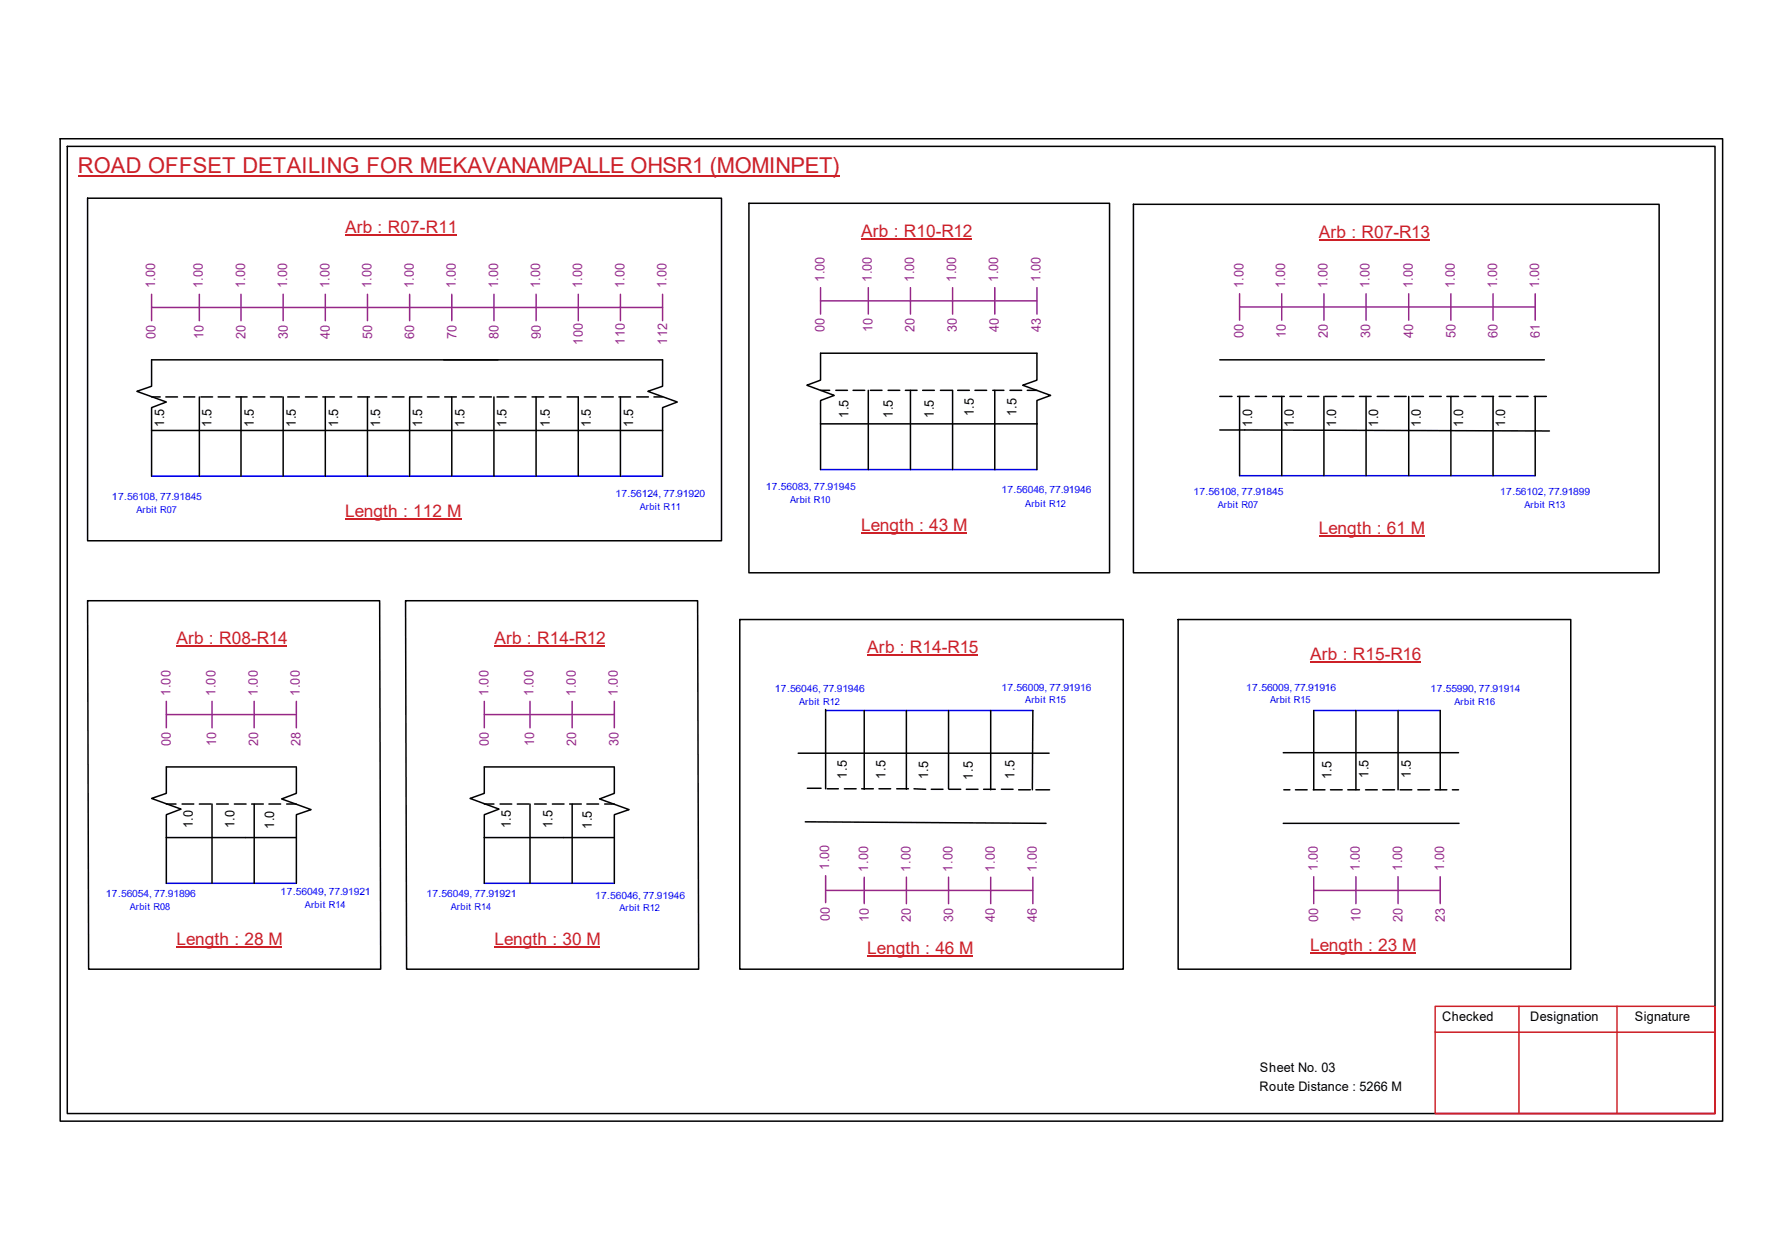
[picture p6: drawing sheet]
<svg xmlns="http://www.w3.org/2000/svg" width="297mm" height="210mm" viewBox="0 0 297 210" stroke-linecap="round" stroke-linejoin="round" font-family="sans-serif">
<g fill="none" stroke="#000" stroke-width=".25">
<path d="M10 23.1h277.1v163.7h-277.1zM11.2 24.4h274.7v161.1h-274.7zM14.6 33h105.7v57.1h-105.7zM124.8 33.9h60.2v61.5h-60.2zM188.9 34h87.7v61.4h-87.7zM203.3 59.9h54.1M25.3 71.7v-3.8l2.4-.9-4.9-1.8 2.5-.9v-4.4h85.1v4.4l-2.4 .9 4.9 1.8-2.5 .9v3.8M25.3 71.7h85.1M25.3 66.1h1.4M25.3 71.7v7.6M27.6 66.1h2M30.6 66.1h1.9"/>
<path d="M33.2 66.1v13.2M33.5 66.1h1.9M36.4 66.1h1.9M39.3 66.1h1.9M40.2 66.1v13.2M42.2 66.1h2M45.1 66.1h1.9M47.2 66.1v13.2M48 66.1h1.9M50.9 66.1h2M53.8 66.1h1.9M54.2 66.1v13.2"/>
<path d="M56.7 66.1h1.9M59.6 66.1h2M61.3 66.1v13.2M62.5 66.1h2M65.4 66.1h1.9M68.3 66.1v13.2M68.4 66.1h1.9M71.2 66.1h2M74.1 66.1h2M75.3 66.1v13.2M77.1 66.1h1.9M80 66.1h1.9"/>
<path d="M82.3 66.1v13.2M82.8 66.1h2M85.8 66.1h1.9M88.7 66.1h1.9M89.4 66.1v13.2M91.6 66.1h1.9M94.5 66.1h1.9v13.2M97.4 66.1h2M100.3 66.1h1.9M103.2 66.1h1.9M103.4 66.1v13.2M106.1 66.1h2"/>
<path d="M109 66.1h1.4M110.4 71.7v7.6M136.8 70.6v-3.9l2.3-.8-4.6-1.7 2.3-.9v-4.5h36v4.5l-2.3 .9 4.6 1.7-2.3 .8v3.9M136.8 70.6h36M136.8 65h1.5M136.8 70.6v7.6M139.3 65h2M142.2 65h1.9M144.7 65v13.2M145.1 65h1.9M148 65h2M150.9 65h2"/>
<path d="M151.8 65v13.2M153.8 65h1.9M156.8 65h1.9M158.8 65v13.2M159.6 65h2M162.5 65h2M165.5 65h1.8M165.8 65v13.2M168.4 65h1.9M171.2 65h1.6M172.8 70.6v7.6M203.3 71.6l55 .2"/>
<path d="M203.3 66h2.1M206.3 66h1.9M206.6 66v13.2M209.3 66h1.8M212.1 66h2M213.7 66v13.2M215 66h2M218 66h1.8M220.7 66v13.2M220.8 66h2M223.7 66h2M226.6 66h2"/>
<path d="M227.7 66v13.2M229.6 66h1.9M232.4 66h2M234.8 66v13.2M235.3 66h2M238.3 66h1.9M241.2 66h1.9M241.8 66v13.2M244 66h2M247 66h2M248.9 66v13.2M249.9 66h1.9"/>
<path d="M252.8 66h1.9M255.7 66h2.1M255.9 66v13.2M14.6 100.1h48.7l.2 61.4h-48.7zM67.6 100.1h48.7l.2 61.4h-48.7zM123.3 103.2h63.9v58.3h-63.9zM137.6 118.2v13.2M144.1 118.4v13.1M151.1 118.4v13.1M158.1 118.4v13M165.1 118.4v13.2M172.2 118.4l-.1 13.2"/>
<path d="M196.4 103.2h65.4v58.3h-65.4zM219 118.4v13.2M226 118.4v13.2M233 118.4v13.2M240.1 118.4v13.2M27.7 139.5h21.7M27.7 133.9h1.6M27.7 139.5v7.7M30.3 133.9h2M33.2 133.9h2M35.3 133.9v13.3M36.1 133.9h2"/>
<path d="M39.1 133.9h1.9M41.9 133.9h2M42.4 133.9v13.3M44.8 133.9h2M47.8 133.9h1.6M49.4 127.8h-21.7v4.4l-2.4 .8 4.9 1.8-2.5 .9v3.8M49.4 127.8v4.4l-2.5 .9 5 1.8-2.5 .8v3.8M49.4 139.5v7.7M80.7 139.5h21.7M80.7 133.9h1.6M80.7 139.5v7.7M83.4 133.9h1.9"/>
<path d="M86.2 133.9h2M88.3 133.9v13.3M89.1 133.9h2M92.1 133.9h1.9M95 133.9h1.9M95.4 133.9v13.3M97.8 133.9h2M100.8 133.9h1.6M102.4 127.8h-21.7v4.4l-2.3 .8 4.8 1.8-2.5 .9v3.8M102.4 127.8v4.4l-2.5 .9 5 1.8-2.5 .8v3.8M102.4 139.5v7.7M133.1 125.5h41.8"/>
<path d="M134.2 136.9l40.2 .3M134.6 131.3h2.3M137.9 131.4h1.8M140.8 131.4h1.9M143.6 131.4h2M146.5 131.4h2M149.5 131.4h1.9M152.4 131.4l1.9 .1M155.2 131.5h2M158.2 131.5h1.9M161.1 131.5h1.9M164 131.5h1.9"/>
<path d="M166.9 131.5h2M169.8 131.6h1.9M172.7 131.6h2.3M213.9 125.4h29.2M213.9 137.2h29.3M214 131.6h1M215.9 131.6h2M218.9 131.6h1.9M221.8 131.6h1.9M224.7 131.6h1.9M227.6 131.6h2M230.5 131.6h1.9"/>
<path d="M233.4 131.6h1.9M236.3 131.6h2M239.2 131.6h2M242.1 131.6h1"/>
</g>
<path d="M239.2 167.6h46.7v17.9h-46.7zM239.2 172h46.7M253.2 167.6v17.9M269.5 167.6v17.9" fill="none" stroke="#cc1f26" stroke-width=".25"/>
<path d="M13 29.3h126.9" fill="none" stroke="#cd2027" stroke-width=".25"/>
<path d="M25.3 79.3h85.1M136.8 78.2h36M206.6 79.2h49.3M137.6 118.4h34.6M219 118.4h21.1M27.7 147.2h21.7M80.7 147.2h21.7" fill="none" stroke="#00f" stroke-width=".25"/>
<g fill="none" stroke="#93278f" stroke-width=".25">
<path d="M25.3 51.2h85.1M25.3 49v4.4M33.2 49v4.4M40.2 49v4.4M47.2 49v4.4M54.2 49v4.4M61.3 49v4.4M68.3 49v4.4M75.3 49v4.4M82.3 49v4.4M89.4 49v4.4M96.4 49v4.4"/>
<path d="M103.4 49v4.4M110.4 49v4.4M136.8 50.1h36M136.8 47.9v4.4M144.7 47.9v4.4M151.8 47.9v4.4M158.8 47.9v4.4M165.8 47.9v4.4M172.8 47.9v4.4M206.6 51.1h49.3M206.6 48.9v4.4M213.7 48.9v4.4"/>
<path d="M220.7 48.9v4.4M227.7 48.9v4.4M234.8 48.9v4.4M241.8 48.9v4.4M248.9 48.9v4.4M255.9 48.9v4.4M27.7 119h21.7M27.7 116.8v4.4M35.3 116.8v4.4M42.4 116.8v4.4M49.4 116.8v4.4M80.7 119h21.7"/>
<path d="M80.7 116.8v4.4M88.3 116.8v4.4M95.4 116.8v4.4M102.4 116.8v4.4M137.6 148.3h34.6M137.6 145.9v4.5M144.1 146.1v4.4M151.1 146.1v4.4M158.1 146.1v4.4M165.1 146.1v4.4M172.2 146.1v4.4M219 148.3h21.1"/>
<path d="M219 146v4.5M226 146v4.5M233 146v4.5M240.1 146v4.5"/>
</g>
<g fill="none" stroke="#cd2027" stroke-width=".17">
<path d="M57.5 39.2h18.7M143.5 39.9h18.5M219.8 40h18.5M57.5 86.4h19.4M143.5 88.7h17.7M219.8 89.3h17.6M29.4 107.6h18.5M82.4 107.6h18.5M144.6 109.1h18.4M218.4 110.2h18.5M29.4 157.7h17.6M82.4 157.7h17.6"/>
<path d="M144.6 159.3h17.6M218.4 158.8h17.6"/>
</g>
<text font-size="3.6" fill="#cd2027" x="13" y="28.9">ROAD OFFSET DETAILING FOR MEKAVANAMPALLE OHSR1 (MOMINPET)</text>
<g font-size="2.9" fill="#cd2027">
<text x="57.5" y="38.9">Arb : R07-R11</text>
<text x="143.5" y="39.5">Arb : R10-R12</text>
<text x="219.8" y="39.7">Arb : R07-R13</text>
<text x="57.5" y="86.1">Length : 112 M</text>
<text x="143.5" y="88.4">Length : 43 M</text>
<text x="219.8" y="89">Length : 61 M</text>
<text x="29.4" y="107.3">Arb : R08-R14</text>
<text x="82.4" y="107.3">Arb : R14-R12</text>
<text x="144.6" y="108.8">Arb : R14-R15</text>
<text x="218.4" y="109.9">Arb : R15-R16</text>
<text x="29.4" y="157.4">Length : 28 M</text>
<text x="82.4" y="157.4">Length : 30 M</text>
<text x="144.6" y="158.9">Length : 46 M</text>
<text x="218.4" y="158.5">Length : 23 M</text>
</g>
<g font-size="2.2" fill="#93278f">
<text x="137.5" y="47" transform="rotate(-90 137.5 47)">1.00</text>
<text x="145.3" y="47" transform="rotate(-90 145.3 47)">1.00</text>
<text x="152.4" y="47" transform="rotate(-90 152.4 47)">1.00</text>
<text x="159.4" y="47" transform="rotate(-90 159.4 47)">1.00</text>
<text x="166.4" y="47" transform="rotate(-90 166.4 47)">1.00</text>
<text x="173.4" y="47" transform="rotate(-90 173.4 47)">1.00</text>
<text x="25.9" y="48" transform="rotate(-90 25.9 48)">1.00</text>
<text x="33.8" y="48" transform="rotate(-90 33.8 48)">1.00</text>
<text x="40.8" y="48" transform="rotate(-90 40.8 48)">1.00</text>
<text x="47.9" y="48" transform="rotate(-90 47.9 48)">1.00</text>
<text x="54.9" y="48" transform="rotate(-90 54.9 48)">1.00</text>
<text x="61.9" y="48" transform="rotate(-90 61.9 48)">1.00</text>
<text x="69" y="48" transform="rotate(-90 69 48)">1.00</text>
<text x="76" y="48" transform="rotate(-90 76 48)">1.00</text>
<text x="83" y="48" transform="rotate(-90 83 48)">1.00</text>
<text x="90" y="48" transform="rotate(-90 90 48)">1.00</text>
<text x="97.1" y="48" transform="rotate(-90 97.1 48)">1.00</text>
<text x="104.1" y="48" transform="rotate(-90 104.1 48)">1.00</text>
<text x="111.1" y="48" transform="rotate(-90 111.1 48)">1.00</text>
<text x="207.3" y="48" transform="rotate(-90 207.3 48)">1.00</text>
<text x="214.2" y="48" transform="rotate(-90 214.2 48)">1.00</text>
<text x="221.3" y="48" transform="rotate(-90 221.3 48)">1.00</text>
<text x="228.3" y="48" transform="rotate(-90 228.3 48)">1.00</text>
<text x="235.5" y="48" transform="rotate(-90 235.5 48)">1.00</text>
<text x="242.5" y="48" transform="rotate(-90 242.5 48)">1.00</text>
<text x="249.6" y="48" transform="rotate(-90 249.6 48)">1.00</text>
<text x="256.6" y="48" transform="rotate(-90 256.6 48)">1.00</text>
<text x="25.9" y="56.5" transform="rotate(-90 25.9 56.5)">00</text>
<text x="33.9" y="56.5" transform="rotate(-90 33.9 56.5)">10</text>
<text x="40.9" y="56.5" transform="rotate(-90 40.9 56.5)">20</text>
<text x="48" y="56.5" transform="rotate(-90 48 56.5)">30</text>
<text x="55" y="56.5" transform="rotate(-90 55 56.5)">40</text>
<text x="62" y="56.5" transform="rotate(-90 62 56.5)">50</text>
<text x="69" y="56.5" transform="rotate(-90 69 56.5)">60</text>
<text x="76.1" y="56.5" transform="rotate(-90 76.1 56.5)">70</text>
<text x="83.1" y="56.5" transform="rotate(-90 83.1 56.5)">80</text>
<text x="90.1" y="56.5" transform="rotate(-90 90.1 56.5)">90</text>
<text x="97.2" y="57.5" transform="rotate(-90 97.2 57.5)">100</text>
<text x="104.2" y="57.5" transform="rotate(-90 104.2 57.5)">110</text>
<text x="111.2" y="57.5" transform="rotate(-90 111.2 57.5)">112</text>
<text x="137.5" y="55.4" transform="rotate(-90 137.5 55.4)">00</text>
<text x="145.4" y="55.4" transform="rotate(-90 145.4 55.4)">10</text>
<text x="152.4" y="55.4" transform="rotate(-90 152.4 55.4)">20</text>
<text x="159.5" y="55.4" transform="rotate(-90 159.5 55.4)">30</text>
<text x="166.5" y="55.4" transform="rotate(-90 166.5 55.4)">40</text>
<text x="173.5" y="55.4" transform="rotate(-90 173.5 55.4)">43</text>
<text x="207.3" y="56.4" transform="rotate(-90 207.3 56.4)">00</text>
<text x="214.3" y="56.4" transform="rotate(-90 214.3 56.4)">10</text>
<text x="221.4" y="56.4" transform="rotate(-90 221.4 56.4)">20</text>
<text x="228.4" y="56.4" transform="rotate(-90 228.4 56.4)">30</text>
<text x="235.6" y="56.4" transform="rotate(-90 235.6 56.4)">40</text>
<text x="242.6" y="56.4" transform="rotate(-90 242.6 56.4)">50</text>
<text x="249.6" y="56.4" transform="rotate(-90 249.6 56.4)">60</text>
<text x="256.7" y="56.4" transform="rotate(-90 256.7 56.4)">61</text>
<text x="28.4" y="115.9" transform="rotate(-90 28.4 115.9)">1.00</text>
<text x="35.9" y="115.9" transform="rotate(-90 35.9 115.9)">1.00</text>
<text x="43" y="115.9" transform="rotate(-90 43 115.9)">1.00</text>
<text x="50" y="115.9" transform="rotate(-90 50 115.9)">1.00</text>
<text x="81.4" y="115.9" transform="rotate(-90 81.4 115.9)">1.00</text>
<text x="88.9" y="115.9" transform="rotate(-90 88.9 115.9)">1.00</text>
<text x="96" y="115.9" transform="rotate(-90 96 115.9)">1.00</text>
<text x="103" y="115.9" transform="rotate(-90 103 115.9)">1.00</text>
<text x="28.5" y="124.3" transform="rotate(-90 28.5 124.3)">00</text>
<text x="36" y="124.3" transform="rotate(-90 36 124.3)">10</text>
<text x="43" y="124.3" transform="rotate(-90 43 124.3)">20</text>
<text x="50.1" y="124.3" transform="rotate(-90 50.1 124.3)">28</text>
<text x="81.5" y="124.3" transform="rotate(-90 81.5 124.3)">00</text>
<text x="89" y="124.3" transform="rotate(-90 89 124.3)">10</text>
<text x="96.1" y="124.3" transform="rotate(-90 96.1 124.3)">20</text>
<text x="103.1" y="124.3" transform="rotate(-90 103.1 124.3)">30</text>
<text x="138.2" y="144.9" transform="rotate(-90 138.2 144.9)">1.00</text>
<text x="144.7" y="145.2" transform="rotate(-90 144.7 145.2)">1.00</text>
<text x="151.8" y="145.2" transform="rotate(-90 151.8 145.2)">1.00</text>
<text x="158.8" y="145.2" transform="rotate(-90 158.8 145.2)">1.00</text>
<text x="165.8" y="145.2" transform="rotate(-90 165.8 145.2)">1.00</text>
<text x="172.8" y="145.2" transform="rotate(-90 172.8 145.2)">1.00</text>
<text x="219.7" y="145.1" transform="rotate(-90 219.7 145.1)">1.00</text>
<text x="226.7" y="145.1" transform="rotate(-90 226.7 145.1)">1.00</text>
<text x="233.7" y="145.1" transform="rotate(-90 233.7 145.1)">1.00</text>
<text x="240.7" y="145.1" transform="rotate(-90 240.7 145.1)">1.00</text>
<text x="138.3" y="153.4" transform="rotate(-90 138.3 153.4)">00</text>
<text x="144.8" y="153.6" transform="rotate(-90 144.8 153.6)">10</text>
<text x="151.8" y="153.6" transform="rotate(-90 151.8 153.6)">20</text>
<text x="158.9" y="153.6" transform="rotate(-90 158.9 153.6)">30</text>
<text x="165.8" y="153.6" transform="rotate(-90 165.8 153.6)">40</text>
<text x="172.8" y="153.6" transform="rotate(-90 172.8 153.6)">46</text>
<text x="219.7" y="153.6" transform="rotate(-90 219.7 153.6)">00</text>
<text x="226.8" y="153.6" transform="rotate(-90 226.8 153.6)">10</text>
<text x="233.8" y="153.6" transform="rotate(-90 233.8 153.6)">20</text>
<text x="240.8" y="153.6" transform="rotate(-90 240.8 153.6)">23</text>
</g>
<g font-size="2.2">
<text x="27.4" y="71.1" transform="rotate(-90 27.4 71.1)">1.5</text>
<text x="35.3" y="71.1" transform="rotate(-90 35.3 71.1)">1.5</text>
<text x="42.3" y="71.1" transform="rotate(-90 42.3 71.1)">1.5</text>
<text x="49.3" y="71.1" transform="rotate(-90 49.3 71.1)">1.5</text>
<text x="56.3" y="71.1" transform="rotate(-90 56.3 71.1)">1.5</text>
<text x="63.4" y="71.1" transform="rotate(-90 63.4 71.1)">1.5</text>
<text x="70.4" y="71.1" transform="rotate(-90 70.4 71.1)">1.5</text>
<text x="77.4" y="71.1" transform="rotate(-90 77.4 71.1)">1.5</text>
<text x="84.5" y="71.1" transform="rotate(-90 84.5 71.1)">1.5</text>
<text x="91.6" y="71.1" transform="rotate(-90 91.6 71.1)">1.5</text>
<text x="98.5" y="71.1" transform="rotate(-90 98.5 71.1)">1.5</text>
<text x="105.5" y="71.1" transform="rotate(-90 105.5 71.1)">1.5</text>
<text x="141.4" y="69.6" transform="rotate(-90 141.4 69.6)">1.5</text>
<text x="148.8" y="69.6" transform="rotate(-90 148.8 69.6)">1.5</text>
<text x="155.7" y="69.6" transform="rotate(-90 155.7 69.6)">1.5</text>
<text x="162.3" y="69.3" transform="rotate(-90 162.3 69.3)">1.5</text>
<text x="169.5" y="69.3" transform="rotate(-90 169.5 69.3)">1.5</text>
<text x="208.7" y="71.1" transform="rotate(-90 208.7 71.1)">1.0</text>
<text x="215.7" y="71.1" transform="rotate(-90 215.7 71.1)">1.0</text>
<text x="222.7" y="71.1" transform="rotate(-90 222.7 71.1)">1.0</text>
<text x="229.7" y="71.1" transform="rotate(-90 229.7 71.1)">1.0</text>
<text x="236.9" y="71.1" transform="rotate(-90 236.9 71.1)">1.0</text>
<text x="243.9" y="71.1" transform="rotate(-90 243.9 71.1)">1.0</text>
<text x="250.9" y="71.1" transform="rotate(-90 250.9 71.1)">1.0</text>
<text x="141.2" y="129.7" transform="rotate(-90 141.2 129.7)">1.5</text>
<text x="147.6" y="129.7" transform="rotate(-90 147.6 129.7)">1.5</text>
<text x="154.7" y="129.8" transform="rotate(-90 154.7 129.8)">1.5</text>
<text x="162.2" y="129.9" transform="rotate(-90 162.2 129.9)">1.5</text>
<text x="169.1" y="129.7" transform="rotate(-90 169.1 129.7)">1.5</text>
<text x="222" y="129.8" transform="rotate(-90 222 129.8)">1.5</text>
<text x="228.1" y="129.6" transform="rotate(-90 228.1 129.6)">1.5</text>
<text x="235.2" y="129.6" transform="rotate(-90 235.2 129.6)">1.5</text>
<text x="32.1" y="138" transform="rotate(-90 32.1 138)">1.0</text>
<text x="39.1" y="138" transform="rotate(-90 39.1 138)">1.0</text>
<text x="45.7" y="138.1" transform="rotate(-90 45.7 138.1)">1.0</text>
<text x="85.1" y="138" transform="rotate(-90 85.1 138)">1.5</text>
<text x="92.1" y="138" transform="rotate(-90 92.1 138)">1.5</text>
<text x="98.7" y="138.1" transform="rotate(-90 98.7 138.1)">1.5</text>
<text x="240.4" y="170.1">Checked</text>
<text x="255.1" y="170.1">Designation</text>
<text x="272.5" y="170.1">Signature</text>
<text x="210" y="178.6">Sheet No. 03</text>
<text x="209.9" y="181.7">Route Distance : 5266 M</text>
</g>
<g font-size="1.7" fill="#00f">
<text x="18.7" y="83.3">17.56108, 77.91845</text>
<text x="102.6" y="82.8">17.56124, 77.91920</text>
<text x="127.6" y="81.7">17.56083, 77.91945</text>
<text x="166.9" y="82.2">17.56046, 77.91946</text>
<text x="198.9" y="82.5">17.56108, 77.91845</text>
<text x="250.1" y="82.5">17.56102, 77.91899</text>
<text x="129.2" y="115.3">17.56046, 77.91946</text>
<text x="166.9" y="115.1">17.56009, 77.91916</text>
<text x="207.7" y="115.1">17.56009, 77.91916</text>
<text x="238.5" y="115.3">17.55990, 77.91914</text>
<text x="17.6" y="149.4">17.56054, 77.91896</text>
<text x="46.8" y="149.1">17.56049, 77.91921</text>
<text x="71.1" y="149.4">17.56049, 77.91921</text>
<text x="99.2" y="149.7">17.56046, 77.91946</text>
</g>
<g font-size="1.6" fill="#00f">
<text x="131.7" y="83.8">Arbit R10</text>
<text x="22.7" y="85.4">Arbit R07</text>
<text x="106.6" y="84.9">Arbit R11</text>
<text x="170.9" y="84.4">Arbit R12</text>
<text x="203" y="84.7">Arbit R07</text>
<text x="254.1" y="84.7">Arbit R13</text>
<text x="133.2" y="117.4">Arbit R12</text>
<text x="170.9" y="117.2">Arbit R15</text>
<text x="211.7" y="117.2">Arbit R15</text>
<text x="242.4" y="117.4">Arbit R16</text>
<text x="21.6" y="151.6">Arbit R08</text>
<text x="50.8" y="151.3">Arbit R14</text>
<text x="75.1" y="151.6">Arbit R14</text>
<text x="103.2" y="151.8">Arbit R12</text>
</g>
</svg>
